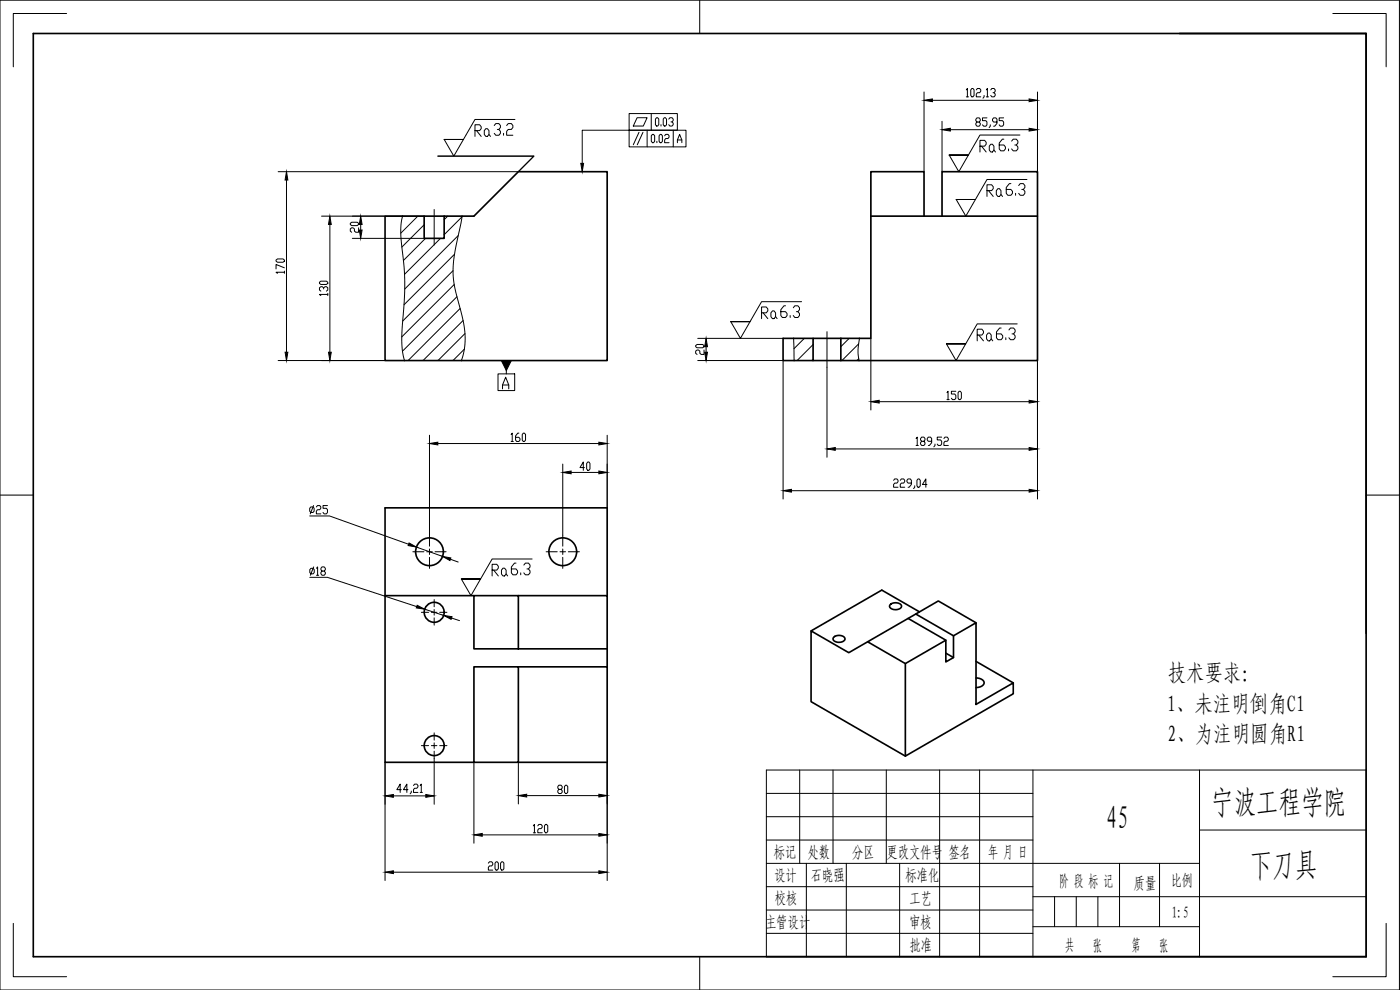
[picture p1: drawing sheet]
<svg xmlns="http://www.w3.org/2000/svg" width="420mm" height="297mm" viewBox="0 0 420 297" stroke-linecap="round" stroke-linejoin="round" font-family="sans-serif">
<g fill="none" stroke="#000" stroke-width=".5">
<path d="M10 10.1h400v276.9h-400zM354 10.1h56v180M115.6 64.9h26.6l13.4-13.4h26.6v56.7h-66.6zM127.3 64.9v6.6h6v-6.6M261.4 64.9v-13.4h15.9v13.4M282.7 64.9v-13.4h28.7v13.4M244 101.5h-9v6.7h9M252.3 101.5h9.1v-36.6h50v43.3h-59.1M252.3 101.5h-8.3v6.7h8.3M252.3 101.5v6.7M115.6 178.7v-26.3h66.6v26.3M142.2 178.7h-26.6v50h26.6"/>
<path d="M155.6 178.7h26.6v16M155.6 194.7v-16h-13.4v16h40M182.2 194.7v5.4M250.3 191.1a2.23 2.23 0 0 1 3.3 .6 2.03 2.03 0 0 1-3.6-.1zM260.4 192.6l-5.7 3.2-11.3-6.5v21.2l28.3 16.4M267.1 181.5a2.24 2.24 0 0 1 3.5 .4 2.03 2.03 0 0 1-3.6-.1zM271.7 199.1l12.2-7v6.5l2.3-1.3v-6.5l6.7-3.9v24.4l11.2-6.4v3.3l-32.4 18.7zM272.5 185.6l2.3-1.4 11.4 6.6M274.8 184.2l6.8-3.9 11.3 6.6M275.9 183.6l-11.3-6.5-21.2 12.2M283.9 192.1l-11.4-6.5-12.1 7 11.3 6.5M283.9 196l2.3 1.3"/>
<path d="M292.9 198.4l11.2 6.5M142.2 200.1h13.4v28.6h-13.4zM155.6 200.1h26.6v28.6h-26.6M292.9 203.4a1.91 1.91 0 0 1 2.4 1.8 2.48 2.48 0 0 1-2.4 1.1"/>
<circle cx="128.9" cy="165.5" r="4.2"/>
<circle cx="168.9" cy="165.5" r="4.2"/>
<circle cx="130.3" cy="183.7" r="3"/>
<circle cx="130.3" cy="223.7" r="3"/>
</g>
<!-- layer: 0 -->
<path d="M120.8 64.9l-.5 2.5v2.8a133.4 133.4 0 0 1 1.1 17.5l-.2 3.8a55.3 55.3 0 0 0-.3 14.8l.5 1.9M138.7 64.9l-.1 .7a89.1 89.1 0 0 0-2.6 14.5l.2 4.5 1.3 5.7a32.3 32.3 0 0 1 1.9 14.3l-.9 3.6M238.2 101.5l.1 6.7M257.9 101.5l-.4 3.4 .3 3.3" fill="none" stroke="#000" stroke-width=".3"/>
<g fill="none" stroke="#000" stroke-width=".3">
<path d="M0 .1h420v296.9h-420zM20 4h-16v16.1M210 .1v10M400 4h16v16.1M131.4 46.8h28.8l-4.6 4.7M0 148.5h10M410 148.5h10M230 238h80M240 231v28M250 231v28M266 231v28M282 231v56"/>
<path d="M294 231v56M310 231v56M360 231v56M230 245h80M230 252h80M230 259h130M242 259v28M254 259v28M270 259v28M336 259v19M348 259v19M360 249h50"/>
<path d="M4 277v16h16M230 266h80M230 273h80M310 278h50M310 269h100M316.5 269v9M323 269v9M329.5 269v9M416 277v16h-16M210 287v10M230 287v-56h180v56M230 280h80"/>
</g>
<g fill="none" stroke="#000" stroke-width=".3">
<path d="M120.9 64.9l-.1 .1M125.4 64.9l-5.1 5.1M127.3 67.4l-6.7 6.7M127.7 71.5l-6.6 6.6M132.2 71.5l-10.8 10.8M134.4 64.9l-1.1 1M136.4 76.3l-15.1 15.1M137.5 70.7l-16 16M138.7 65.1l-5.4 5.3M136 81.2l-15.1 15.1M136.3 85.4l-15.7 15.7M137.1 89l-16.3 16.4"/>
<path d="M138.1 92.6l-15.6 15.6M139 96.2l-12 12M139.4 104.8l-3.5 3.4M139.5 100.1l-8.1 8.1M241.4 101.5l-3.1 3.1M244 103.4l-4.8 4.8M244 107.9l-.3 .3M254.9 101.5l-2.6 2.5M257.7 103.2l-5 5M257.7 107.6l-.5 .6"/>
</g>
<g fill="none" stroke="#000" stroke-width=".3">
<path d="M130.3 62.9v10.6M248.2 99.5v10.7M123.9 165.6h3.3M128.9 164.7v.9h-.8M128.9 160.5v3.4M128.9 167.2v3.3M129.7 165.6h-.8v.8M130.3 179.9v2.2M130.6 165.6h3.3M163.9 165.6h3.3M168.9 164.7v.9h-.8M168.9 160.5v3.4"/>
<path d="M168.9 167.2v3.3M169.7 165.6h-.8v.8M170.6 165.6h3.3M126.5 183.7h2.1M130.3 182.9v.8h-.8M130.3 185.4v2.2M131.1 183.7h-.8v.8M132 183.7h2.1M130.3 219.9v2.2M126.5 223.7h2.1M130.3 222.9v.8h-.8M130.3 225.4v2.1"/>
<path d="M131.1 223.7h-.8v.9M132 223.7h2.1"/>
</g>
<g fill="none" stroke="#000" stroke-width=".3">
<path d="M188.8 34.1h14.5v5h-14.5zM188.8 39.1h17.1v5h-17.1zM188.8 39.1h-14.1v9.9M191.2 35.3h3l-1.1 2.5h-3zM191.8 39.7l-1.7 3.7M193 39.7l-1.7 3.7M194.2 39.1v5M195.5 34.1v5M197 35.3h.4l.3 .4v1.7l-.3 .4h-.4l-.3-.4v-1.7zM198.4 37.4v.4M199.4 35.3h.3l.3 .4v1.7l-.3 .4h-.3l-.4-.4v-1.7zM200.7 35.7l.3-.4h.7l.3 .4v.4l-.3 .5h-.3"/>
<path d="M201.7 36.6l.3 .4v.4l-.3 .4h-.7l-.3-.4M202 39.1v5M277.3 27.6v23.9M279.8 30.1h29.1M282.7 36.4v15.1M285.2 38.9h23.7M290 27l.3-.4v2.5M290 29.1h.7M291.7 26.6h.3l.3 .4v1.6l-.3 .5h-.3l-.4-.5v-1.6zM293 27l.3-.4h.7l.3 .4v.4l-.3 .4h-.7l-.3 .4v.9h1.3M293.2 36.6l-.3-.4v-.4l.3-.4h.7l.3 .4v.4l-.3 .4h-.7l-.3 .4v.5l.3 .4h.7l.3-.4v-.5l-.3-.4M295.3 28.6v.5l-.3 .4"/>
<path d="M296 27l.3-.4v2.5M296 29.1h.7M296.2 35.4h-1.3v.8h1l.3 .4v.9l-.3 .4h-.7l-.3-.4M297.2 37.5v.4l-.3 .4M297.3 27l.4-.4h.6l.4 .4v.4l-.4 .4h-.3M298.3 27.8l.4 .4v.4l-.4 .5h-.6l-.4-.5M299.2 36.6h-1l-.3-.4v-.4l.3-.4h.7l.3 .4v1.2l-.7 .9h-.3M301.2 35.4h-1.3v.8h1l.3 .4v.9l-.3 .4h-.7l-.3-.4M311.4 27.6v23.9M86 54v51.7M131.4 46.8h28.8l-4.6 4.7h-72.1M195.8 40.3h.3l.4 .4v1.7l-.4 .4h-.3l-.3-.4v-1.7z"/>
<path d="M197.1 42.4v.4M198.1 40.3h.4l.3 .4v1.7l-.3 .4h-.4l-.3-.4v-1.7zM199.5 40.7l.3-.4h.7l.3 .4v.5l-.3 .4h-.7l-.3 .4v.8h1.3M203.3 42.8v-.8l.7-1.7 .6 1.7v.8M203.3 42h1.3M82.8 78l.5-.3h1.6l.5 .3v.4l-.5 .3h-1.6l-.5-.3zM96.5 64.9h30.8M99 67.3v38.4M105.1 67l.4-.3h1.7l.4 .3v.3l-.4 .4h-1.7l-.4-.4zM105.7 71.5h21.6M107.6 68.4v1.3h-.8l-.4-.4v-.6l-.4-.3h-.5l-.4 .3v.6l.4 .4M108.2 67.3v1.7"/>
<path d="M85.4 81.7h-2.6l.5 .3M85.4 80.4l-2.6-1v1.3M85.4 81.4v.6M95.9 84.7l.4-.3h1.7l.4 .3v.3l-.4 .4h-1.7l-.4-.4zM97.1 86.7v-.3l-.4-.4h-.4l-.4 .4v.6l.4 .4M97.1 86.4l.4-.4h.5l.4 .4v.6l-.4 .4M98.4 88.3h-2.5l.4 .4M98.4 88v.7M83.5 108.2h32.1M149.5 112.2h5v5h-5zM150.8 116.7v-1.2l1-2.3 .9 2.3v1.2M150.8 115.5h1.9"/>
<path d="M152 108.2v4M208.8 103.7l.4-.3h1.7l.4 .3v.3l-.4 .3h-1.7l-.4-.3zM209.4 108.2h25.6v41.5M209.4 101.5h25.6M211.3 105v1.3h-.9l-.4-.3v-.6l-.4-.4h-.4l-.4 .4v.6l.4 .3M211.9 104v1.7M248.2 110.2v27M261.4 101.5v21.5M284.2 117.8l.3-.4v2.5M284.2 119.9h.7M286.9 117.4h-1.4v.8h1l.4 .4v.9l-.4 .4h-.6l-.4-.4M287.9 117.4h.3l.3 .4v1.7l-.3 .4h-.3l-.4-.4v-1.7z"/>
<path d="M311.4 108.2v41.5M128.9 130.6v29.9M131.4 133.1h48.3M153.4 130.4l.3-.4v2.5M153.4 132.5h.7M155.7 130h-.3l-.7 .8v1.2l.4 .5h.6l.4-.5v-.4l-.4-.4h-1M157.1 130h.3l.3 .4v1.6l-.3 .5h-.3l-.4-.5v-1.6zM168.9 139.2v21.3M176.4 138.6h.3l.4 .4v1.7l-.4 .4h-.3l-.3-.4v-1.7zM182.2 130.6v21.8M250.7 134.7h58.2M263.9 120.5h45"/>
<path d="M274.9 131.6l.4-.4v2.5M274.9 133.7h.7M276.6 132.4l-.3-.4v-.4l.3-.4h.7l.3 .4v.4l-.3 .4h-.7l-.3 .4v.4l.3 .5h.7l.3-.5v-.4l-.3-.4M279.6 132.4h-1l-.3-.4v-.4l.3-.4h.7l.3 .4v1.2l-.7 .9h-.3M280.6 133.2v.5l-.3 .4M282.6 131.2h-1.3v.8h1l.3 .4v.8l-.3 .5h-.7l-.3-.5M283.3 131.6l.3-.4h.7l.3 .4v.4l-.3 .4h-.7l-.3 .4v.9h1.3M92.9 154.8h6l23.7 8.5M93.3 152.1h.6l.4 .4v.8l-.4 .5h-.6l-.4-.5v-.8zM94.1 151.7l-1 2.5M94.9 152.1l.4-.4h.6l.4 .4v.4l-.4 .4h-.6l-.4 .4v.9h1.4M98.3 151.7h-1.4v.8h1l.4 .4v.9l-.4 .4h-.6l-.4-.4"/>
<path d="M171.4 141.7h8.3M175.4 140.3h-1.3l1-1.7v2.5M237.5 147.2h71.4M268.2 144.1l.3-.4h.7l.3 .4v.4l-.3 .4h-.7l-.3 .5v.8h1.3M270.2 144.1l.3-.4h.7l.3 .4v.4l-.3 .4h-.7l-.3 .5v.8h1.3M273.5 144.9h-1l-.3-.4v-.4l.3-.4h.7l.3 .4v1.3l-.7 .8h-.3M274.5 145.8v.4l-.3 .4M275.5 143.7h.4l.3 .4v1.7l-.3 .4h-.4l-.3-.4v-1.7zM278.2 145.4h-1.4l1.1-1.7v2.5M93 173.2h5.3l26.8 8.8M93.3 170.5h.7l.3 .4v.9l-.3 .4h-.7l-.3-.4v-.9zM94.1 170.1l-1 2.5"/>
<path d="M95 170.5l.3-.4v2.5M95 172.6h.6M96.6 171.3l-.3-.4v-.4l.3-.4h.7l.3 .4v.4l-.3 .4h-.7l-.3 .5v.4l.3 .4h.7l.3-.4v-.4l-.3-.5M125 164.1l7.8 2.8M135.2 167.8l2.3 .8M127.4 182.8l5.7 1.9M135.5 185.4l2.4 .8M115.6 228.7v35.5M118.1 238.8h9.7M120.4 236.9h-1.3l1-1.6v2.5M122.4 236.9h-1.3l1-1.6v2.5M123.4 237.3v.5l-.3 .4"/>
<path d="M124.1 235.7l.3-.4h.7l.3 .4v.4l-.3 .4h-.7l-.3 .4v.9h1.3M126.1 235.7l.3-.4v2.5M126.1 237.8h.7M130.3 227.5v13.8M142.2 228.7v24.3M155.6 228.7v12.5M158.1 238.7h21.6M167.7 236.8l-.3-.4v-.4l.3-.4h.7l.3 .4v.4l-.3 .4h-.7l-.3 .5v.4l.3 .4h.7l.3-.4v-.4l-.3-.5M169.7 235.6h.4l.3 .4v1.7l-.3 .4h-.4l-.3-.4v-1.7zM182.2 228.7v35.5M144.7 250.5h35M146.6 259l.3-.4h.7l.3 .4v.4l-.3 .4h-.7l-.3 .4v.9h1.3"/>
<path d="M148.9 258.6h.3l.4 .4v1.7l-.4 .4h-.3l-.3-.4v-1.7zM150.6 258.6h.3l.3 .4v1.7l-.3 .4h-.3l-.4-.4v-1.7zM160.1 247.8l.3-.4v2.5M160.1 249.9h.6M161.4 247.8l.3-.4h.7l.3 .4v.4l-.3 .4h-.7l-.3 .4v.9h1.3M163.7 247.4h.4l.3 .4v1.6l-.3 .5h-.4l-.3-.5v-1.6zM118.1 261.7h61.6"/>
</g>
<g fill="#000" stroke="#000" stroke-width=".3">
<path d="M277.3 30.1l2.5-.4v.8zM282.7 38.9l2.5-.4v.8zM308.9 38.5l2.5 .4-2.5 .4zM308.9 29.7l2.5 .4-2.5 .4zM86 51.5l.4 2.5h-.8zM174.3 49h.8l-.4 2.5zM99 64.9l.4 2.4h-.8zM107.8 69h.9l-.5 2.5zM108.2 64.9l.5 2.4h-.9zM85.6 105.7h.8l-.4 2.5zM98.6 105.7h.8l-.4 2.5zM150.5 108.2h3l-1.5 3z"/>
<path d="M211.9 101.5l.4 2.5h-.8zM211.5 105.7h.8l-.4 2.5zM128.9 133.1l2.5-.4v.8zM179.7 132.7l2.5 .4-2.5 .4zM248.2 134.7l2.5-.4v.8zM261.4 120.5l2.5-.4v.8zM308.9 120.1l2.5 .4-2.5 .4zM308.9 134.3l2.5 .4-2.5 .4zM168.9 141.7l2.5-.4v.9zM179.7 141.3l2.5 .4-2.5 .5zM235 147.2l2.5-.4v.9zM308.9 146.8l2.5 .4-2.5 .5z"/>
<path d="M122.8 162.9l2.2 1.2-2.5-.4zM132.8 166.9l2.5 .5-.3 .8zM125.2 181.6l2.2 1.2-2.5-.4zM133.1 184.7l2.6 .3-.3 .8zM115.6 238.8l2.5-.4v.8zM127.8 238.4l2.5 .4-2.5 .4zM155.6 238.7l2.5-.4v.8zM179.7 238.3l2.5 .4-2.5 .4zM142.2 250.5l2.5-.4v.8zM179.7 250.1l2.5 .4-2.5 .4zM115.6 261.7l2.5-.4v.8zM179.7 261.3l2.5 .4-2.5 .4z"/>
</g>
<g fill="none" stroke="#000" stroke-width=".3">
<path d="M154.5 35.8h-12l-6.3 11-2.9-5M139.1 41.8h-5.8h5.8M290.6 46.5h-5.7h5.7M292.7 59.9h-5.7h5.7M302.7 44.7v.6M303.6 42.3l.5-.5h.9l.5 .5v.6l-.5 .6h-.5M304.8 58v.6M305 43.5l.5 .6v.6l-.5 .6h-.9l-.5-.6M305.7 55.7l.5-.6h.9l.5 .6v.6l-.5 .5h-.4M306.1 40.5h-12l-6.3 11-2.9-5M307.1 56.8l.5 .6v.6l-.5 .6h-.9l-.5-.6M308.2 53.9h-12l-6.3 11-2.9-5"/>
<path d="M225.1 96.5h-5.8h5.8M240.6 90.5h-12l-6.4 11-2.9-5M305.3 97.2h-12l-6.4 11-2.9-5M289.8 103.2h-5.8h5.8M144.2 173.7h-5.7h5.7M156.3 171.9v.6M157.2 169.5l.5-.5h.9l.5 .5v.6l-.5 .6h-.5M158.6 170.7l.5 .6v.6l-.5 .6h-.9l-.5-.6M159.7 167.7h-12l-6.4 11-2.8-5"/>
</g>
<g font-size="9.7">
<text x="363.5" y="244.3">宁波工程学院</text>
<text x="332" y="248.8">45</text>
<text x="375.1" y="263.1">下刀具</text>
</g>
<g font-size="7.1">
<text x="147.1" y="42">3.2</text>
<text x="141.5" y="42.3">Ra</text>
<text x="292.8" y="46.9">Ra</text>
<text x="294.9" y="60.3">Ra</text>
<text x="227.2" y="97">Ra</text>
<text x="233.2" y="96.7">6.3</text>
<text x="292.1" y="103.4">Ra</text>
<text x="297.7" y="103">6.3</text>
<text x="146.4" y="173.9">Ra</text>
</g>
<g font-size="6.9">
<text x="350.5" y="204.3">技术要求：</text>
<text x="350.2" y="213.5">1、未注明倒角C1</text>
<text x="350.4" y="222.7">2、为注明圆角R1</text>
</g>
<g font-size="4.8">
<text x="232.3" y="257.5">标记</text>
<text x="242.3" y="257.5">处数</text>
<text x="255.7" y="257.3">分区</text>
<text x="266.1" y="257.5">更改文件号</text>
<text x="284.7" y="257.5">签名</text>
<text x="296.6" y="257.5">年 月 日</text>
<text x="232.4" y="264.3">设计</text>
<text x="243.4" y="264.3">石晓强</text>
<text x="271.7" y="264.5">标准化</text>
<text x="317.8" y="266.1">阶 段 标 记</text>
<text x="340.3" y="266.6">质量</text>
<text x="351.4" y="265.9">比例</text>
<text x="232.5" y="271.2">校核</text>
<text x="272.9" y="271.1">工艺</text>
<text x="351.7" y="275.5">1:5</text>
<text x="229.7" y="278.5">主管设计</text>
<text x="272.9" y="278.5">审核</text>
<text x="272.9" y="285.4">批准</text>
<text x="319.7" y="285.4">共</text>
<text x="327.9" y="285.4">张</text>
<text x="339.6" y="285.4">第</text>
<text x="347.8" y="285.4">张</text>
</g>
</svg>
